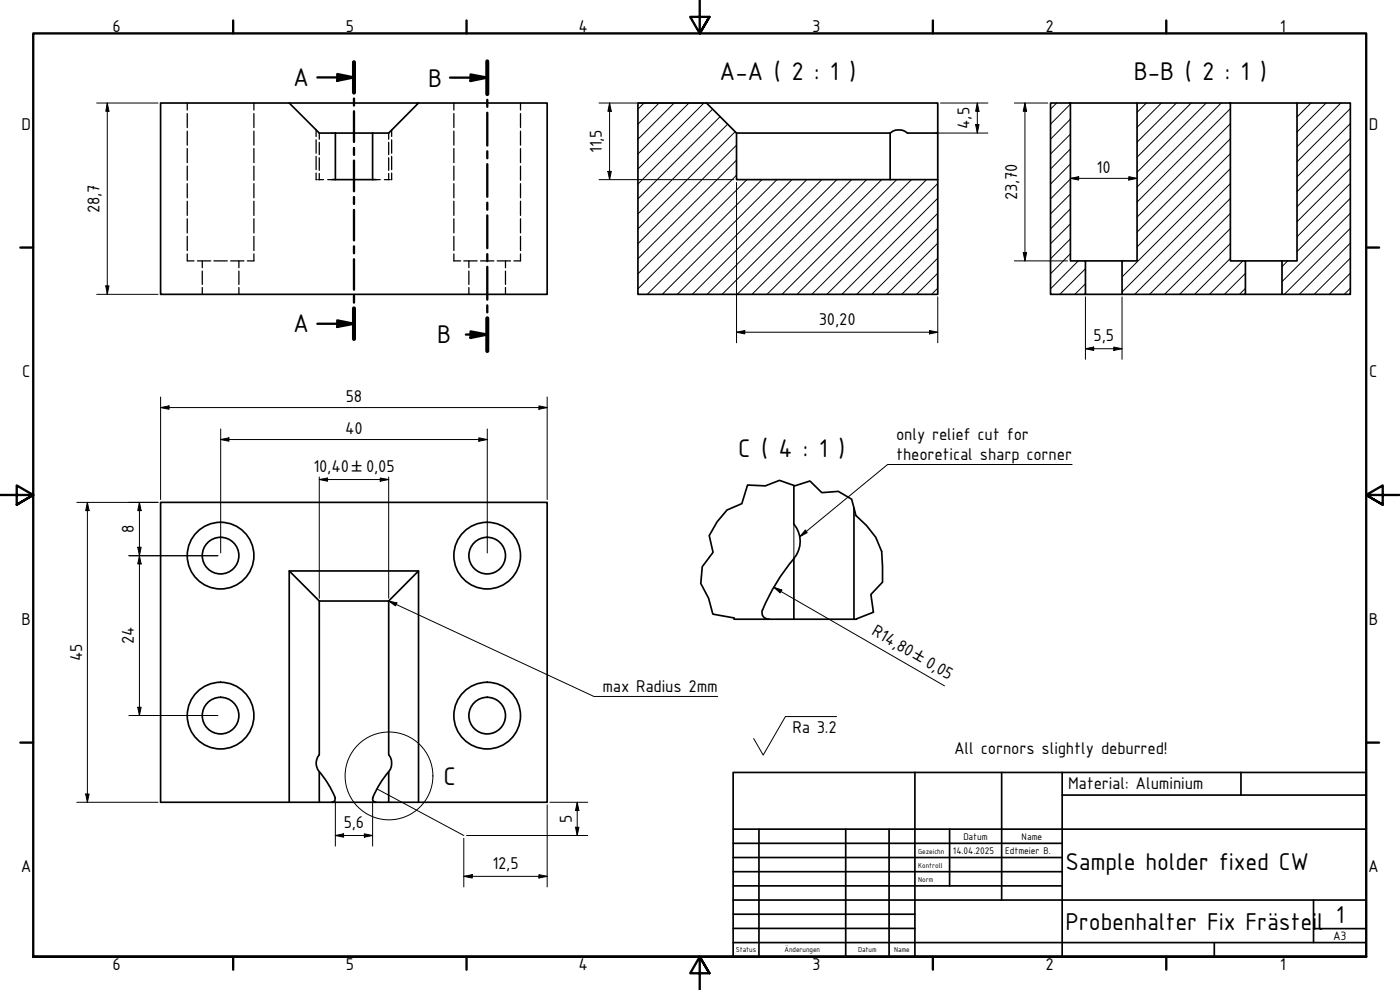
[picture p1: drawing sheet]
<svg xmlns="http://www.w3.org/2000/svg" width="420mm" height="297mm" viewBox="0 0 420 297" stroke-linecap="round" stroke-linejoin="round" font-family="sans-serif">
<!-- layer: Schraffur (ISO) -->
<g fill="none" stroke="#000" stroke-width=".3">
<path d="M193.3 30.9l-1.8 1.9M197.8 30.9l-6.3 6.4M202.3 30.9l-10.8 10.9M206.8 30.9l-15.3 15.3M211.3 30.9l-19.8 19.8M213.9 32.8l-22.4 22.4M216.2 35l-24.7 24.7M218.4 37.3l-26.9 26.9M220.7 39.5l-29.2 29.2M317.1 30.9l-1.8 1.9M321.2 35.7l-5.9 6.1M321.2 31.2l-5.9 6.1"/>
<path d="M344 30.9l-2.8 2.8M348.6 30.9l-7.4 7.3M353.1 30.9l-11.9 11.8M357.5 30.9l-16.3 16.3M362 30.9l-20.8 20.8M366.5 30.9l-25.3 25.2M369.3 37.1l-28.1 28M369.3 32.6l-28.1 28M393.4 30.9l-4.1 4.2M398 30.9l-8.7 8.7M402.4 30.9l-13.1 13.2M405.3 37.1l-16 16"/>
<path d="M405.3 32.6l-16 16M221 52.6l-29.5 29.6M221 48.1l-29.5 29.5M221 43.5l-29.5 29.6M224.2 53.9l-32.7 32.8M228.7 53.9l-34.5 34.4M233.2 53.9l-34.4 34.4M237.7 53.9l-34.4 34.4M242.1 53.9l-34.3 34.4M246.6 53.9l-34.4 34.4M251.1 53.9l-34.4 34.4M255.6 53.9l-34.4 34.4"/>
<path d="M260.1 53.9l-34.4 34.4M264.6 53.9l-34.4 34.4M269.1 53.9l-34.4 34.4M273.6 53.9l-34.4 34.4M278.1 53.9l-34.5 34.4M281.4 59.5l-28.7 28.8M281.4 55l-33.2 33.3M321.2 58.2l-5.9 6M321.2 53.7l-5.9 6M321.2 49.2l-5.9 6M321.2 44.7l-5.9 6M321.2 40.2l-5.9 6"/>
<path d="M369.3 41.6l-28.1 28M369.3 59.5l-28.7 28.8M369.3 55.1l-32.6 32.5M369.3 50.6l-32.6 32.5M369.3 46.1l-28.1 28M405.3 55l-16 16M405.3 50.5l-16 16M405.3 46l-16 16M405.3 59.5l-16 16M405.3 41.5l-16 16M281.4 77.5l-10.8 10.8M281.4 72.9l-15.3 15.4"/>
<path d="M281.4 68.5l-19.8 19.8M281.4 64l-24.3 24.3M321.2 76.1l-5.9 6.1M321.2 71.7l-5.9 5.9M321.2 67.2l-5.9 5.9M321.2 62.7l-5.9 6M323.6 78.3l-8.3 8.4M337.1 78.3l-.4 .3M369.3 77.5l-10.8 10.8M369.3 73.1l-15.3 15.2M369.3 68.6l-19.8 19.7M369.3 64.1l-24.3 24.2"/>
<path d="M373 78.3l-10 10M386.5 78.3l-1.8 1.7M405.3 77.5l-10.9 10.8M405.3 72.9l-15.3 15.4M405.3 68.5l-19.9 19.8M405.3 64l-20.6 20.5M281.4 86.5l-1.8 1.8M281.4 82l-6.3 6.3M325.8 85.1l-3.2 3.2M325.8 80.6l-7.7 7.7M373.8 86.5l-1.8 1.8M373.8 82l-6.3 6.3"/>
<path d="M405.3 86.5l-1.9 1.8M405.3 82l-6.4 6.3"/>
</g>
<!-- layer: Sichtbar (ISO) -->
<g fill="none" stroke="#000" stroke-width=".51">
<path d="M86.8 30.9h38.8l-9 9h-4.8M86.8 30.9h-38.6v57.4h116v-57.4h-38.6M86.8 30.9l9 9h16M100.6 39.9v14M111.8 39.9v14M191.5 30.9h20.5l9 9v14h60.4v34.4h-89.9zM212 30.9h69.4v9M221 39.9h46.1M267.1 39.9a4 4 0 0 1 5.3 0h9v14M267.1 39.9v14M315.3 30.9h5.9v47.4h4.6v10h-10.5zM321.2 30.9h20"/>
<path d="M341.2 30.9h28.1v47.4h4.5v10h-37.1v-10h4.5zM369.3 30.9h20M99.6 53.9h13.2M325.8 78.3h10.9M373.8 78.3h15.5v-47.4h16v57.4h-20.6v-10M325.8 88.3h10.9M373.8 88.3h10.9M238.3 145.7v11.6a7.9 7.9 0 0 1 0 10.3v18.2M256.3 152.4v33.4M86.8 171.3l9 9v46.1a3.9 3.9 0 0 0 0 5.2v9.1h17M125.6 171.3h-38.8v69.4M238.3 167.6a59.2 59.2 0 0 0-9.5 15.4"/>
<path d="M95.8 180.3h20.8M116.6 180.3v46.1a4.2 4.2 0 0 1 0 5.2v9.1h-3.8M116.6 180.3l9-9v69.4M220.3 185.8h18M228.8 183a2 2 0 0 0 1.9 2.8M238.3 185.8h18.7M95.9 231.6l2.6 3.7 2.1 4M100.5 239.4a.98 .98 0 0 1-.9 1.3M116.6 231.6l-1.1 1.4a22.2 22.2 0 0 0-3.7 6.8l.3 .7 .7 .2M95.8 240.7h-47.6v-90h116v90h-38.6M116.6 240.7h9"/>
<circle cx="66.2" cy="166.7" r="10"/>
<circle cx="66.2" cy="166.7" r="5.5"/>
<circle cx="146.2" cy="166.7" r="10"/>
<circle cx="146.2" cy="166.7" r="5.5"/>
<circle cx="66.2" cy="214.7" r="10"/>
<circle cx="66.2" cy="214.7" r="5.5"/>
<circle cx="146.2" cy="214.7" r="10"/>
<circle cx="146.2" cy="214.7" r="5.5"/>
</g>
<!-- layer: Verdeckt (ISO) -->
<g fill="none" stroke="#000" stroke-width=".38">
<path d="M56.2 30.9v2.1M56.2 34.1v4.2M56.2 39.4v4.1M76.2 30.9v2.1M76.2 34.1v4.2M76.2 39.4v4.1M94.9 39v1.9M95.8 39.9v1.9M116.6 39.9v1.9M117.5 39v1.9M136.2 30.9v2.1M136.2 34.1v4.2"/>
<path d="M136.2 39.4v4.1M156.2 30.9v2.1M156.2 34.1v4.2M156.2 39.4v4.1M56.2 44.6v4.2M56.2 49.8v4.3M56.2 55.1v4.3M76.2 44.6v4.2M76.2 49.8v4.3M76.2 55.1v4.3M94.9 51.9v2h.3M94.9 42v4"/>
<path d="M94.9 46.9v4M95.5 53.9h1.6M95.8 42.7v3.7M95.8 47.4v3.7M95.8 52.1v1.8M98.4 53.9h1.2M112.8 53.9h1.3M115.4 53.9h1.6M116.6 42.7v3.7M116.6 47.4v3.7M116.6 52.1v1.8M117.5 51.9v2h-.2"/>
<path d="M117.5 42v4M117.5 46.9v4M136.2 44.6v4.2M136.2 49.8v4.3M136.2 55.1v4.3M156.2 44.6v4.2M156.2 49.8v4.3M156.2 55.1v4.3M56.2 76.2v2.1h2M56.2 60.4v4.2M56.2 65.6v4.3M56.2 70.9v4.3"/>
<path d="M59.2 78.3h4M60.7 78.3v2M64.2 78.3h4M69.2 78.3h4M71.7 78.3v2M76.2 76.2v2.1h-2M76.2 60.4v4.2M76.2 65.6v4.3M76.2 70.9v4.3M136.2 76.2v2.1h2M136.2 60.4v4.2M136.2 65.6v4.3"/>
<path d="M136.2 70.9v4.3M139.2 78.3h4M140.7 78.3v2M144.2 78.3h4M149.2 78.3h4M151.7 78.3v2M156.2 76.2v2.1h-2M156.2 60.4v4.2M156.2 65.6v4.3M156.2 70.9v4.3M60.7 81.3v4M60.7 86.3v2"/>
<path d="M71.7 81.3v4M71.7 86.3v2M140.7 81.3v4M140.7 86.3v2M151.7 81.3v4M151.7 86.3v2"/>
</g>
<!-- layer: Bruchlinie (ISO) -->
<path d="M220.3 185.8v-.4l-6.4-1.1-1.2-4.8-2.4-4.4 .5-5.1 3.2-4.3-1.1-5 2.3-4.1 3-3.6 4.4-1.9 1.7-5.6 5.4 .3 4.2-1.7 4.6 1.7 4.6-1.5 3.5 3.5 5-.4 4 2.4 1.3 4.9 3.1 3 2.8 3.5 1.8 4.3 .3 9.2-3.5 3.7 .7 5.3-5.1 2.1" fill="none" stroke="#000" stroke-width=".51"/>
<!-- layer: Schnittlinie (ISO) -->
<g fill="none" stroke="#000" stroke-width=".7">
<path d="M106.2 18.7v9.1M146.2 18.4v9.8M95.2 23.2h11M101.2 22.2l5 1-5 1zM106.2 29.6v2.1M106.2 33.4v9.2M135.1 23.3h11.1M141.2 22.3l5 1-5 1zM146.2 30v2.1M146.2 33.8v9.9M106.2 44.4v2.1M106.2 48.2v9.2"/>
<path d="M106.2 59.1v2.1M146.2 45.4v2.1M146.2 49.3v9.7M106.2 63v9.1M106.2 73.9v2.1M106.2 77.8v9.1M146.2 60.8v2.1M146.2 64.6v9.9M146.2 76.2v2.1M95.2 97.1h11M101.2 96.1l5 1-5 1zM106.2 88.7v2.1"/>
<path d="M106.2 92.5v9.2M141.2 99.4l5 1-5 1zM146.2 80.1v9.8M146.2 91.6v2.1M146.2 95.5v9.8M139.8 100.4h6.4"/>
</g>
<path d="M106.2 18.7v9.1M146.2 18.4v9.8M106.2 92.5v9.2M146.2 95.5v9.8" fill="none" stroke="#000" stroke-width="1.2"/>
<g fill="#000">
<path d="M101.2 22.2l5 1-5 1z" fill-rule="evenodd"/>
<path d="M141.2 22.3l5 1-5 1z" fill-rule="evenodd"/>
<path d="M101.2 96.1l5 1-5 1z" fill-rule="evenodd"/>
<path d="M141.2 99.4l5 1-5 1z" fill-rule="evenodd"/>
</g>
<!-- layer: Detailumgrenzung (ISO) -->
<circle cx="116.7" cy="232.8" r="13.2" fill="none" stroke="#000" stroke-width=".3"/>
<!-- layer: Rahmen (ISO) -->
<g fill="none" stroke="#000" stroke-width=".7">
<path d="M70 6.1v3.9M140 6.1v3.9M210 0v10l-2.9-4.9h5.8l-2.9 4.9 2.9-4.9M280 6.1v3.9M350 6.1v3.9M6.1 74.3h3.9M410 74.3h3.9M0 148.5h10l-5-2.8v5.7l5-2.9-5 2.9M420 148.5h-10l5-2.8v5.7l-5-2.9 5 2.9M6.1 222.8h3.9M410 222.8h3.9M10 287.1v-277.1h400v277.1h-400h400"/>
<path d="M70 287.1v3.8M140 287.1v3.8M212.9 292l-2.9-4.9 2.9 4.9h-5.8l2.9-4.9v9.9M280 287.1v3.8M350 287.1v3.8"/>
</g>
<!-- layer: Titel (ISO) -->
<g fill="none" stroke="#000" stroke-width=".51">
<path d="M220 231.8h190v55.3h-190zM274.6 231.8v55.3M300.6 231.8v38.3M318.8 238.6h91.2M318.8 231.8v55.3M372.4 231.8v6.8M220 253h98.8M220 257.3h98.8M220 248.8h190M227.8 248.8v38.3M253.8 248.8v38.3M266.8 248.8v38.3"/>
<path d="M285 248.8v17M220 261.5h98.8M220 265.8h98.8M220 270.1h190M220 274.3h54.6M220 278.6h54.6M394.2 278.6h15.8M394.2 270.1v12.7M220 282.8h190M364.4 282.8v4.3"/>
</g>
<!-- layer: Skizziergeometrie (ISO) -->
<path d="M238.3 157.3v10.3M113.2 236.7l26 14" fill="none" stroke="#000" stroke-width=".3"/>
<g fill="none" stroke="#000" stroke-width=".3">
<path d="M29 30.9h18.4M32.2 30.9l.5 2.5h-1zM32.2 30.9v57.4M179.8 30.9h31.5M182.9 30.9l.6 2.5h-1.1zM182.9 30.9v23M280.9 39.9h15.6M282.3 30.9h14.2M292.8 37.4h1l-.5 2.5zM293.3 30.9l.5 2.5h-1zM293.3 30.9v9M304.4 30.9h10.1"/>
<path d="M307.6 30.9l.5 2.5h-1zM307.6 30.9v47.4M179.8 53.9h40.4M182.4 51.4h1.1l-.6 2.5zM221 54.7v48.2M321.2 53.5l2.5-.5v1zM321.2 53.5h20M338.8 53l2.4 .5-2.4 .5zM304.4 78.3h16M307.1 75.8h1l-.5 2.5zM29 88.3h18.4M31.7 85.8h1l-.5 2.5z"/>
<path d="M221 99.7l2.5-.5v1zM221 99.7h60.4M279 99.2l2.4 .5-2.4 .5zM281.4 89.1v13.8M325.8 89.1v18.7M336.7 89.1v18.7M48.2 119.1v30.8M164.2 119.1v30.8M325.8 104.6l2.4-.5v1zM325.8 104.6h10.9M334.3 104.1l2.4 .5-2.4 .5zM48.2 122.3l2.5-.5v1z"/>
<path d="M48.2 122.3h116M66.2 131.9l2.5-.5v1zM66.2 131.9h80M66.2 128.7v37.2M143.7 131.4l2.5 .5-2.5 .5zM146.2 128.7v37.2M161.7 121.8l2.5 .5-2.5 .5zM23.1 150.7h24.3M26.2 150.7l.5 2.5h-1zM26.2 150.7v90M41.8 150.7l.6 2.5h-1.1zM41.8 150.7v64"/>
<path d="M95.8 143.9l2.5-.5v1zM95.8 143.9h20.8M95.8 143.1v36.4M114.1 143.4l2.5 .5-2.5 .5zM116.6 143.1v36.4M38.7 166.7h26.7M41.3 164.2h1.1l-.6 2.5zM41.8 166.7l.6 2.5h-1.1zM232.2 176.2l2.4 .8-.5 .9zM232.2 176.2l51.3 29.6M38.7 214.7h26.7M41.3 212.2h1.1l-.6 2.5z"/>
<path d="M25.7 238.2h1l-.5 2.5zM23.1 240.7h24.3M100.6 250.7l2.5-.5v1zM100.6 250.7h11.2M100.6 240.5v13.4M109.3 250.2l2.5 .5-2.5 .5zM111.8 240.5v13.4M139.2 251.5v14.6M140 250.7h36.4M164.2 241.5v24.6M165 240.7h11.4M172.7 248.2h1l-.5 2.5z"/>
<path d="M173.2 240.7l.5 2.5h-1zM173.2 240.7v10M139.2 262.9l2.5-.5v1zM139.2 262.9h25M161.7 262.4l2.5 .5-2.5 .5z"/>
</g>
<g fill="#000">
<path d="M32.2 30.9l.5 2.5h-1z" fill-rule="evenodd"/>
<path d="M182.9 30.9l.6 2.5h-1.1z" fill-rule="evenodd"/>
<path d="M292.8 37.4h1l-.5 2.5z" fill-rule="evenodd"/>
<path d="M293.3 30.9l.5 2.5h-1z" fill-rule="evenodd"/>
<path d="M307.6 30.9l.5 2.5h-1z" fill-rule="evenodd"/>
<path d="M182.4 51.4h1.1l-.6 2.5z" fill-rule="evenodd"/>
<path d="M321.2 53.5l2.5-.5v1z" fill-rule="evenodd"/>
<path d="M338.8 53l2.4 .5-2.4 .5z" fill-rule="evenodd"/>
<path d="M307.1 75.8h1l-.5 2.5z" fill-rule="evenodd"/>
<path d="M31.7 85.8h1l-.5 2.5z" fill-rule="evenodd"/>
<path d="M221 99.7l2.5-.5v1z" fill-rule="evenodd"/>
<path d="M279 99.2l2.4 .5-2.4 .5z" fill-rule="evenodd"/>
<path d="M325.8 104.6l2.4-.5v1z" fill-rule="evenodd"/>
<path d="M334.3 104.1l2.4 .5-2.4 .5z" fill-rule="evenodd"/>
<path d="M48.2 122.3l2.5-.5v1z" fill-rule="evenodd"/>
<path d="M66.2 131.9l2.5-.5v1z" fill-rule="evenodd"/>
<path d="M143.7 131.4l2.5 .5-2.5 .5z" fill-rule="evenodd"/>
<path d="M161.7 121.8l2.5 .5-2.5 .5z" fill-rule="evenodd"/>
<path d="M26.2 150.7l.5 2.5h-1z" fill-rule="evenodd"/>
<path d="M41.8 150.7l.6 2.5h-1.1z" fill-rule="evenodd"/>
<path d="M95.8 143.9l2.5-.5v1z" fill-rule="evenodd"/>
<path d="M114.1 143.4l2.5 .5-2.5 .5z" fill-rule="evenodd"/>
<path d="M41.3 164.2h1.1l-.6 2.5z" fill-rule="evenodd"/>
<path d="M41.8 166.7l.6 2.5h-1.1z" fill-rule="evenodd"/>
<path d="M232.2 176.2l2.4 .8-.5 .9z" fill-rule="evenodd"/>
<path d="M41.3 212.2h1.1l-.6 2.5z" fill-rule="evenodd"/>
<path d="M25.7 238.2h1l-.5 2.5z" fill-rule="evenodd"/>
<path d="M100.6 250.7l2.5-.5v1z" fill-rule="evenodd"/>
<path d="M109.3 250.2l2.5 .5-2.5 .5z" fill-rule="evenodd"/>
<path d="M172.7 248.2h1l-.5 2.5z" fill-rule="evenodd"/>
<path d="M173.2 240.7l.5 2.5h-1z" fill-rule="evenodd"/>
<path d="M139.2 262.9l2.5-.5v1z" fill-rule="evenodd"/>
<path d="M161.7 262.4l2.5 .5-2.5 .5z" fill-rule="evenodd"/>
</g>
<!-- layer: Symbol (ISO) -->
<path d="M321.8 139.4h-55.4l-26.4 21.6M241.7 159.1l.6 .7-2.3 1.2zM116.6 180.3l2.5 .6-.4 .9zM116.6 180.3l61.6 28.7h37.2M251.1 215h-15.4l-6.7 11.6-2.8-5" fill="none" stroke="#000" stroke-width=".3"/>
<g fill="#000">
<path d="M241.7 159.1l.6 .7-2.3 1.2z" fill-rule="evenodd"/>
<path d="M116.6 180.3l2.5 .6-.4 .9z" fill-rule="evenodd"/>
</g>
<g font-size="8.3">
<text x="216" y="23.9">A-A ( 2 : 1 )</text>
<text x="340.3" y="23.9">B-B ( 2 : 1 )</text>
<text x="88" y="25.8">A</text>
<text x="128.5" y="26">B</text>
<text x="88" y="99.7">A</text>
<text x="131.2" y="102.8">B</text>
<text x="221.6" y="137.1">C ( 4 : 1 )</text>
<text x="133.1" y="235.4">C</text>
</g>
<g font-size="7.9">
<text x="319.8" y="261.2">Sample holder fixed CW</text>
<text x="319.8" y="278.9">Probenhalter Fix Frästei</text>
<text x="395.3" y="278.9">l</text>
<text x="400.9" y="276.8">1</text>
</g>
<g font-size="5.5">
<text x="33.8" y="9.6">6</text>
<text x="103.8" y="9.6">5</text>
<text x="173.6" y="9.6">4</text>
<text x="243.8" y="9.6">3</text>
<text x="313.8" y="9.6">2</text>
<text x="384.1" y="9.6">1</text>
<text x="6.5" y="38.9">D</text>
<text x="291" y="38.7" transform="rotate(-90 291 38.7)">4,5</text>
<text x="410.8" y="38.9">D</text>
<text x="180.7" y="46" transform="rotate(-90 180.7 46)">11,5</text>
<text x="329.1" y="51.9">10</text>
<text x="29.9" y="63.9" transform="rotate(-90 29.9 63.9)">28,7</text>
<text x="305.2" y="60.1" transform="rotate(-90 305.2 60.1)">23,70</text>
<text x="245.7" y="97.4">30,20</text>
<text x="328.2" y="102.3">5,5</text>
<text x="6.6" y="113.1">C</text>
<text x="410.9" y="113.1">C</text>
<text x="103.8" y="120.6">58</text>
<text x="103.6" y="130.3">40</text>
<text x="268.9" y="131.9">only relief cut for</text>
<text x="94" y="141.6">10,40</text>
<text x="109.9" y="141.6">0,05</text>
<text x="268.9" y="138.1">theoretical sharp corner</text>
<text x="40.2" y="159.9" transform="rotate(-90 40.2 159.9)">8</text>
<text x="6.5" y="187.4">B</text>
<text x="261.3" y="190.4" transform="rotate(30 261.3 190.4)">R14,80</text>
<text x="410.8" y="187.4">B</text>
<text x="40.2" y="193.3" transform="rotate(-90 40.2 193.3)">24</text>
<text x="24.6" y="198.4" transform="rotate(-90 24.6 198.4)">45</text>
<text x="277.4" y="199.7" transform="rotate(30 277.4 199.7)">0,05</text>
<text x="180.8" y="207.7">max Radius 2mm</text>
<text x="237.8" y="220.1">Ra 3.2</text>
<text x="286.3" y="226.4">All cornors slightly deburred!</text>
<text x="320.5" y="236.8">Material: Aluminium</text>
<text x="103.2" y="248.4">5,6</text>
<text x="171.6" y="246.9" transform="rotate(-90 171.6 246.9)">5</text>
<text x="6.3" y="261.7">A</text>
<text x="147.8" y="260.7">12,5</text>
<text x="410.6" y="261.7">A</text>
<text x="33.8" y="290.9">6</text>
<text x="103.8" y="290.9">5</text>
<text x="173.6" y="290.9">4</text>
<text x="243.8" y="290.9">3</text>
<text x="313.8" y="290.9">2</text>
<text x="384.1" y="290.9">1</text>
</g>
<g font-size="4.6">
<text x="105.6" y="141.6">±</text>
<text x="273.7" y="197.5" transform="rotate(30 273.7 197.5)">±</text>
</g>
<text font-size="3.9" x="400.1" y="282">A3</text>
<g font-size="3.1">
<text x="286" y="256.3">14.04.2025</text>
<text x="289.1" y="252">Datum</text>
<text x="301.6" y="256.3">Edtmeier B.</text>
<text x="306.6" y="252">Name</text>
</g>
<g font-size="2.3">
<text x="275.6" y="256.3">Gezeichn</text>
<text x="275.6" y="260.5">Kontroll</text>
<text x="275.6" y="264.8">Norm</text>
<text x="220.9" y="285.7">Status</text>
<text x="235.5" y="285.7">Änderungen</text>
<text x="257.6" y="285.7">Datum</text>
<text x="268.4" y="285.7">Name</text>
</g>
</svg>
